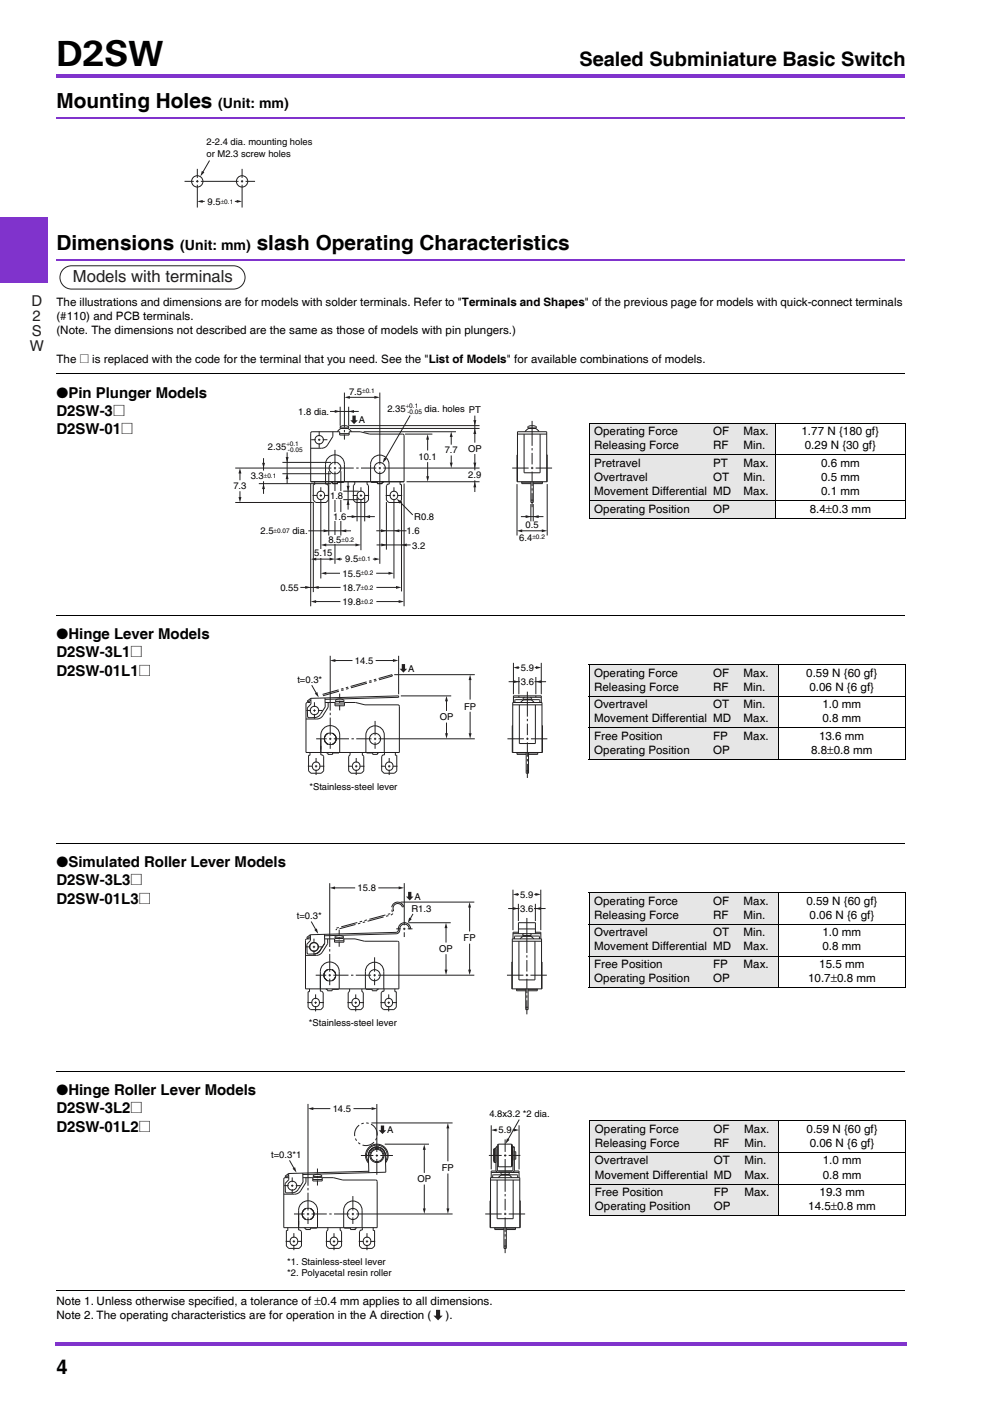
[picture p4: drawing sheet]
<svg xmlns="http://www.w3.org/2000/svg" width="210mm" height="297mm" viewBox="0 0 210 297" stroke-linecap="round" stroke-linejoin="round" font-family="sans-serif">
<g fill="#8033cc">
<path d="M11.6 284.7h.4v.7h-.4z"/>
<path d="M12 284.7h180.3v.7h-180.3z"/>
<path d="M12 15.7h180v.7h-180z"/>
<path d="M0 46h10v14h-10z"/>
</g>
<g fill="#fff">
<path d="M6 61h4v40h-4z"/>
<path d="M12 24.4h180v2h-180z"/>
</g>
<path d="M12 24.9h180" fill="none" stroke="#8033cc" stroke-width=".42"/>
<path d="M12 54.6h180v2h-180z" fill="#fff"/>
<path d="M12 55.1h180" fill="none" stroke="#8033cc" stroke-width=".42"/>
<path d="M12 78.3h180v2h-180z" fill="#fff"/>
<path d="M12 79.3h180" fill="none" stroke="#000" stroke-width=".21"/>
<path d="M12 129.5h180v1.9h-180z" fill="#fff"/>
<path d="M12 130.5h180" fill="none" stroke="#000" stroke-width=".21"/>
<path d="M12 177.8h180v2h-180z" fill="#fff"/>
<path d="M12 178.8h180" fill="none" stroke="#000" stroke-width=".21"/>
<path d="M12 226.2h180v2h-180z" fill="#fff"/>
<path d="M12 227.2h180" fill="none" stroke="#000" stroke-width=".21"/>
<path d="M12 272.6h180v2h-180z" fill="#fff"/>
<path d="M12 273.6h180" fill="none" stroke="#000" stroke-width=".21"/>
<g fill="none" stroke="#231f20" stroke-width=".21">
<path d="M39.1 38.4h2M41.5 38.4h.6M41.8 35.8v1.9M41.8 38.2v.5M41.8 39.2v4.8M42.6 38.4h8M51.1 38.4h.5M51.3 35.8v1.9M51.3 38.2v.5M51.3 39.2v4.8M52.1 38.4h2M42.8 42.7h.6"/>
<path d="M49.8 42.7h.6"/>
<circle cx="41.8" cy="38.5" r="1.2"/>
<circle cx="51.3" cy="38.5" r="1.2"/>
</g>
<g fill="#231f20">
<path d="M41.8 42.7l1.2-.3v.6z"/>
<path d="M50.2 42.4l1.1 .3-1.1 .3z"/>
</g>
<path d="M44.4 34l-1.4 2.6" fill="none" stroke="#231f20" stroke-width=".21"/>
<path d="M42.8 36.2l.5 .4-.8 .8z" fill="#231f20"/>
<path d="M13.6 56.9l1-.5h.6h34.3a2.47 2.47 0 0 1 2.5 2.4 2.47 2.47 0 0 1-2.5 2.5h-34.3a2.47 2.47 0 0 1-2.3-1.7 2.47 2.47 0 0 1 .7-2.7z" fill="none" stroke="#231f20" stroke-width=".21"/>
<path d="M14.5 95.9h24.1v20.9h-24.1z" fill="#fff"/>
<g fill="none" stroke="#231f20" stroke-width=".21">
<path d="M59.9 98h10.3M65.9 91.7l.3-.2h5.8v.7h2v-.7h2.4l2 .5 7.1 .1 .2 .2v9.8h-19.8zM70.6 91.5v1l-1.2 1.8a1.5 1.5 0 0 1-1.2 .7h-2.3M71.5 91.5l.7-.6 1.7-.1 .6 .7M72 91.9h2M72.1 90.7h1.8M72.2 90.8l-.1-.2a1.36 1.36 0 0 1 1.8 0l-.1 .2M74 90.2h27.7M74.2 90.8h27.5M77.1 91.5h19.6M85.9 92h5.8M109.7 96.4l-.1 5.7h6.4l-.1-5.7"/>
<path d="M109.7 92h6.2M111.1 92v8.2h3.4v-8.2M111.3 91.5l.7-.6 1.7-.1 .6 .7M111.9 90.7v-.1a1.36 1.36 0 0 1 1.8 0v.1M111.9 90.7l.1 .1M111.9 90.7h1.8M113.7 90.7l-.1 .1M49.9 106.5h16.4M54.9 102.5h15.4M59.9 100.4h10.3M66.7 102.1v.6h-.3v3.3l.5 .5h2.2l.5-.5v-3.1M70.2 102.1l.3 .1"/>
<path d="M72.9 102.1l-1.4 .1v.3h-1v-.3M73 102.1v-3.7a2 2 0 0 0-2-2 2 2 0 0 0-2 2v4.2h.3l.3 .3M75.2 102.1v.5l-.3 .3v3.1l.5 .5h2.2l.5-.5v-3.1l-.3-.3v-.5M78.6 102.1v-3.7a1.95 1.95 0 0 1 1.9-1.9 1.95 1.95 0 0 1 2 1.9v3.7M81.3 102.1l-.3 .1v.3h-1v-.3l-1.3-.1M82.5 102.1v.5h-.3l-.3 .3v3.1l.5 .5h2.2l.5-.5v-3.3h-.3v-.6M85.7 102.5v26M86.2 102.1h15.5M109.6 102.6v10.9M109.7 102.1v-10.6h6.2v10.6M110.5 112.5h4.6M110.6 102.1v.4h2"/>
<path d="M110.6 102.2h2M112.6 106.9v3.6M112.6 102.1v4.4h.5v-4.4M112.6 106h.5M113.1 106.9v3.6M113.1 102.2h1.9M115 102.1v.4h-1.9M116 102.6v10.9"/>
<circle cx="67.7" cy="93.2" r=".9"/>
<circle cx="71" cy="99.2" r="1.25"/>
<circle cx="80.5" cy="99.2" r="1.18"/>
<circle cx="68" cy="105.1" r=".86"/>
<circle cx="76.5" cy="105.1" r=".86"/>
<circle cx="83.5" cy="105.1" r=".86"/>
</g>
<g fill="#231f20">
<path d="M114.9 112.2l1.1 .3-1.1 .3z"/>
<path d="M109.6 112.5l1.1-.3v.7z"/>
</g>
<g fill="none" stroke="#231f20" stroke-width=".21">
<path d="M49.9 99.2h20.4M66 93.2h.9M67.4 93.2h.5M67.7 91.5v1M67.7 93v.5M67.7 94v1M68.4 93.2h1M70.8 99.2h.5M71 95.4v3.1M71 99v.5M71 100v19.5M71.8 99.2h3.2"/>
<path d="M73 83.2v7.4M73 91.2v.5M73 92.1v1.1M75.5 99.2h.5M76.5 99.2h3.3M80.3 99.2h.5M80.5 83.2v15.3M80.5 99v.5M80.5 100v19.5M81.3 99.2h20.4M108.6 99.2h3.5M112.6 99.2h.5"/>
<path d="M113.6 99.2h3.5M50.9 100.2v1.6M50.9 104.2v1.4M65.9 102.5v26M66.3 105h1M67.8 105h.5M68 103.3v1M68 104.8v.5M68 105.8v16.8M68.8 105h1M74.8 105h1M76.3 105h.5"/>
<path d="M76.5 103.3v1M76.5 104.8v.5M76.5 105.8v10.9M77.3 105h1M81.8 105h1M83.3 105h.5M83.5 103.3v1M83.5 104.8v.5M83.5 105.8v16.9M84.3 105h1"/>
</g>
<g fill="#231f20">
<path d="M50.6 105.4h.6l-.3 1.1z"/>
<path d="M50.9 99.2l.3 1.2h-.6z"/>
</g>
<path d="M69 115.5h6.6" fill="none" stroke="#231f20" stroke-width=".21"/>
<g fill="#231f20">
<path d="M75.4 115.2l1.1 .3-1.1 .3z"/>
<path d="M68 115.5l1.2-.3v.7z"/>
</g>
<path d="M72 118.5h.5M79.1 118.5h.5" fill="none" stroke="#231f20" stroke-width=".21"/>
<g fill="#231f20">
<path d="M79.4 118.2l1.1 .3-1.1 .3z"/>
<path d="M71 118.5l1.2-.3v.7z"/>
</g>
<path d="M69 121.5h3.1M79.8 121.5h2.8" fill="none" stroke="#231f20" stroke-width=".21"/>
<g fill="#231f20">
<path d="M82.4 121.2l1.1 .3-1.1 .3z"/>
<path d="M68 121.5l1.2-.3v.7z"/>
</g>
<path d="M63.7 124.5h8.5M79.8 124.5h4.2" fill="none" stroke="#231f20" stroke-width=".21"/>
<g fill="#231f20">
<path d="M84 124.2l1.1 .3-1.1 .3z"/>
<path d="M64.7 124.2l1.2 .3-1.2 .3z"/>
<path d="M66.4 124.5l1.2-.3v.7z"/>
</g>
<path d="M66.8 127.5h5.4M79.8 127.5h4.9" fill="none" stroke="#231f20" stroke-width=".21"/>
<g fill="#231f20">
<path d="M84.5 127.2l1.2 .3-1.2 .3z"/>
<path d="M65.9 127.5l1.1-.3v.7z"/>
</g>
<path d="M66.8 118.5h3.3" fill="none" stroke="#231f20" stroke-width=".21"/>
<g fill="#231f20">
<path d="M69.9 118.2l1.1 .3-1.1 .3z"/>
<path d="M65.9 118.5l1.2-.3v.7z"/>
</g>
<path d="M90.7 93v2.5M90.7 98v3.2" fill="none" stroke="#231f20" stroke-width=".21"/>
<g fill="#231f20">
<path d="M90.4 101h.6l-.3 1.1z"/>
<path d="M90.7 92.1l.3 1.1h-.6z"/>
</g>
<path d="M95.7 92.4v1.9M95.7 96.6v1.7" fill="none" stroke="#231f20" stroke-width=".21"/>
<g fill="#231f20">
<path d="M95.4 98.1h.6l-.3 1.1z"/>
<path d="M95.7 91.5l.3 1.1h-.6z"/>
</g>
<path d="M100.7 88.1v5.8M100.7 96.3v3.4M100.7 101.8v2.5" fill="none" stroke="#231f20" stroke-width=".21"/>
<g fill="#231f20">
<path d="M100.4 98.1h.6l-.3 1.1z"/>
<path d="M100.4 89.1h.6l-.3 1.1z"/>
<path d="M100.7 90.9l.3 1.1h-.6z"/>
<path d="M100.7 102.2l.3 1.1h-.6z"/>
</g>
<path d="M55.9 97.1v2.7M55.9 102v2.7" fill="none" stroke="#231f20" stroke-width=".21"/>
<g fill="#231f20">
<path d="M55.6 98.1h.6l-.3 1.2z"/>
<path d="M55.9 102.5l.3 1.2h-.6z"/>
</g>
<path d="M60.9 95.9v6.7" fill="none" stroke="#231f20" stroke-width=".21"/>
<g fill="#231f20">
<path d="M60.6 96.9h.6l-.3 1.2z"/>
<path d="M60.9 100.4l.3 1.2h-.6z"/>
</g>
<path d="M73.6 109.5h5.9" fill="none" stroke="#231f20" stroke-width=".21"/>
<g fill="#231f20">
<path d="M74.6 109.2l1.1 .3-1.1 .3z"/>
<path d="M77.3 109.5l1.2-.3v.6z"/>
</g>
<path d="M110.4 109.5h4.8" fill="none" stroke="#231f20" stroke-width=".21"/>
<g fill="#231f20">
<path d="M111.4 109.2l1.2 .3-1.2 .3z"/>
<path d="M113.1 109.5l1.1-.3v.6z"/>
</g>
<path d="M70 87.2h6.1" fill="none" stroke="#231f20" stroke-width=".21"/>
<g fill="#231f20">
<path d="M71 86.9l1.1 .3-1.1 .3z"/>
<path d="M73.9 87.2l1.2-.3v.6z"/>
</g>
<path d="M79.8 112.5h6.4" fill="none" stroke="#231f20" stroke-width=".21"/>
<g fill="#231f20">
<path d="M80.8 112.2l1.1 .3-1.1 .3z"/>
<path d="M83.5 112.5l1.2-.3v.6z"/>
</g>
<path d="M79.8 115.5h7.3" fill="none" stroke="#231f20" stroke-width=".21"/>
<g fill="#231f20">
<path d="M80.8 115.2l1.2 .3-1.2 .3z"/>
<path d="M85.1 115.5l1.1-.3v.6z"/>
</g>
<path d="M65.4 112.5h9" fill="none" stroke="#231f20" stroke-width=".21"/>
<g fill="#231f20">
<path d="M68.6 112.2l1.2 .3-1.2 .3z"/>
<path d="M72.3 112.5l1.1-.3v.7z"/>
</g>
<path d="M73.8 102.2v5.8" fill="none" stroke="#231f20" stroke-width=".21"/>
<g fill="#231f20">
<path d="M73.8 105.9l.3 1.2h-.6z"/>
<path d="M73.5 103h.6l-.3 1.2z"/>
</g>
<path d="M69.7 99.9v13.6M72.1 86.2v4.1M72.3 99.9v13.6M73.9 86.2v4.1M74 84.2h5.6M66.4 106.4v19.1M72.8 105.9h3.2M72.8 104.1h3.2M75.7 105.4v5.1M77.3 105.4v5.1M81.9 106.4v10.1M85.1 106.3v19.1" fill="none" stroke="#231f20" stroke-width=".21"/>
<g fill="#231f20">
<path d="M79.4 83.9l1.1 .3-1.1 .3z"/>
<path d="M73 84.2l1.2-.3v.7z"/>
</g>
<path d="M112.8 89.2v5.3M112.8 95v.5M112.8 96v2.5M112.8 99v.5M112.8 100v3M84.8 106.4l2.7 2.8M112.8 103.5v.5M112.8 104.5v3" fill="none" stroke="#231f20" stroke-width=".21"/>
<path d="M84.1 105.7l1.1 .6-.5 .5z" fill="#231f20"/>
<path d="M87 88.1l-5.4 9.3" fill="none" stroke="#231f20" stroke-width=".21"/>
<path d="M81.4 97l.6 .3-.9 .9z" fill="#231f20"/>
<g fill="#fff">
<path d="M67.6 116.4h1v1.7h-1z"/>
<path d="M70.5 113.5h1v1.8h-1z"/>
<path d="M71.8 108.7h1v1.7h-1z"/>
<path d="M70.6 108.7h1v1.7h-1z"/>
<path d="M71.7 104.2h1v1.8h-1z"/>
<path d="M70.5 104.2h1v1.8h-1z"/>
</g>
<path d="M74.7 88.1h.7v1h.5l-.8 .8-.8-.8h.4z" fill="#231f20"/>
<g fill="#e6e6e6">
<path d="M124.9 89.7h39.5v6.7h-39.5z"/>
<path d="M124.9 96.4h39.5v9.7h-39.5z"/>
<path d="M124.9 106.1h39.5v3.7h-39.5z"/>
</g>
<path d="M124.8 89.7h67.2M124.8 96.4h67.2M124.9 89.8v19.9M164.4 89.6v20.3M191.9 89.8v19.9M124.8 106.1h67.2M124.8 109.8h67.2" fill="none" stroke="#000" stroke-width=".21"/>
<g fill="#e6e6e6">
<path d="M124.9 140.9h40.1v6.7h-40.1z"/>
<path d="M124.9 147.6h40.1v6.7h-40.1z"/>
<path d="M124.9 154.3h40.1v6.7h-40.1z"/>
</g>
<path d="M124.8 140.9h67.3M124.8 147.6h67.3M124.8 154.3h67.3M124.9 141v19.9M165 140.8v20.3M192 141v19.9M124.8 161h67.3" fill="none" stroke="#000" stroke-width=".21"/>
<path d="M14.5 146.8h23.9v21.1h-23.9z" fill="#fff"/>
<g fill="none" stroke="#231f20" stroke-width=".21">
<path d="M70 139v11.7M84.5 139v8.2M65 150.6h.9M65.7 159.5v.6h-.3v3.3l.5 .5h2.2l.5-.5v-3.1l-.3-.3h-.3v-4.2a2 2 0 0 1 2-2 2 2 0 0 1 2 2v3.7M65.8 148.9l-.8 .1-.1 .2v10.3h19.8v-9.8l-.2-.2-7.1-.1-2-.5h-2.4M65.9 148.1l-.8 .5 .2 .3 .6-.5M65.9 148.1v1.2l-.7 .8v1.9M66.4 150.6h.5M66.7 148.9v1M66.7 150.4v.5M66.7 151.4v1M67 156.6h2.3"/>
<path d="M67.4 150.6h1M68.9 148l.1 1.9-1.1 1.6a2.12 2.12 0 0 1-2.4 .7l-.3-.3M68.9 148.9h2.1M69.2 159.5l.3 .1v.3h1M69.6 148.9v1l-1.2 1.8a1.5 1.5 0 0 1-1.2 .7h-2.3M69.6 155.5a1.25 1.25 0 0 0-.8 1.1 1.25 1.25 0 0 0 .8 1.2M69.8 156.6h.5M70 151.1v.5M70 152.1v3.8M70 156.4v.5M70 157.4v1.4M70.5 155.5a1.25 1.25 0 0 1 .8 1.1 1.25 1.25 0 0 1-.8 1.2"/>
<path d="M70.8 156.6h3.2M70.9 140h3.8M71 148.9l.2-.1h1.7l.1 .1M71 148.9v.7h2v-.7M71 149.3h2M71.1 148.7h1.8M71.1 148.7v-.2a1.36 1.36 0 0 1 1.8 0v.2M71.1 148.7l.1 .1M71.9 159.5l-1.4 .1v.3M72 147.1v.9M72 148.6v.5M72 149.5v1.1"/>
<path d="M72.9 148.7l-.1 .1M74.5 156.6h.5M75.5 156.6h3.3M76.8 159.5v.5l.3 .3v3.1l-.5 .5h-2.2l-.5-.5v-3.1l.3-.3v-.5M77.6 159.5v-3.7a1.95 1.95 0 0 1 1.9-1.9 1.95 1.95 0 0 1 2 1.9v3.7M79.3 156.6h.5M79.5 152.8v3.1M79.5 156.4v.5M79.5 157.4v1.4M79.6 140h3.9M80.3 156.6h20.4M80.3 159.5l-.3 .1v.3h-1v-.3l-1.3-.1"/>
<path d="M81.5 159.5v.5h-.3l-.3 .3v3.1l.5 .5h2.2l.5-.5v-3.3h-.3v-.6M84.5 147.5v.3l-15.6 .5M84.5 147.5l-18.6 .6M107.6 156.6h3.5M108.7 149.4h6.2M108.7 159.5v-10.6h6.2v10.6M108.7 153.8l-.1 5.7h6.4l-.1-5.7M108.9 148.9v-1.4h5.9v1.4M108.9 147.8h5.9M109.6 159.5v.4h2M109.6 159.6h2M110 147.5v.3"/>
<path d="M110.1 149.4v8.2h3.4v-8.2M110.8 148.5v-.2h-1.5l-.1 .6M110.9 148.2h1.8M110.9 148.2l.1 .1M111.2 147.8l-.3 .2v.2M111.6 159.5v4.4h.5v-4.4M111.6 156.6h.5M111.8 146.6v5.3M111.8 152.4v.5M111.8 153.4v2.5M111.8 156.4v.5M111.8 157.4v3"/>
<path d="M112.1 159.6h1.9M112.4 147.8l.3 .2v.2M112.6 156.6h3.5M112.7 148.4l.5 .5M112.7 148.3l-1.7 .1-.6 .5M112.7 148.2l-.1 .1M112.8 148.5v-.2h1.6l.1 .6M113.6 147.5v.3M114 159.5v.4h-1.9M65.3 162.4h1M66.8 162.4h.5M67 160.7v1"/>
<path d="M67 162.2v.5M67 163.2v1.1M67.8 162.4h1M73.8 162.5h1M75.3 162.5h.5M75.5 160.7v1M75.5 162.2v.5M75.5 163.2v1.1M76.3 162.5h1M80.8 162.5h1M82.3 162.5h.5M82.5 160.7v1"/>
<path d="M82.5 162.2v.5M82.5 163.2v1.1M83.3 162.5h1M111.6 163.4h.5M111.8 160.9v.5M111.8 162v2.9"/>
<circle cx="66.7" cy="150.6" r=".9"/>
<circle cx="70" cy="156.6" r="1.25"/>
<circle cx="79.5" cy="156.6" r="1.18"/>
<circle cx="67" cy="162.5" r=".86"/>
<circle cx="75.5" cy="162.5" r=".86"/>
<circle cx="82.5" cy="162.5" r=".86"/>
</g>
<path d="M68.4 147.2l14.7-4.2M68.5 147.5l14.7-4.2" fill="none" stroke="#231f20" stroke-width=".21" stroke-dasharray="3.5 .5 .5 .5 .5 .5" stroke-linecap="butt"/>
<path d="M83.2 143.3l-.1-.3" fill="none" stroke="#231f20" stroke-width=".21" stroke-dasharray="5.5 1 1 1 1 1" stroke-linecap="butt"/>
<g fill="#231f20">
<path d="M83.3 139.7l1.2 .3-1.2 .3z"/>
<path d="M70 140l1.1-.3v.7z"/>
</g>
<path d="M83.6 143h17.1M85 147.5h10.7M107.8 144.5h2.4M108.9 140.5v6.7M110 143.5v3.7M113.3 144.5h2.5M113.6 143.5v3.7M114.8 140.5v6.7" fill="none" stroke="#231f20" stroke-width=".21"/>
<g fill="#231f20">
<path d="M108.8 144.2l1.2 .3-1.2 .3z"/>
<path d="M113.6 144.5l1.2-.3v.6z"/>
</g>
<path d="M109.8 141.5h.3M113.4 141.5h.4" fill="none" stroke="#231f20" stroke-width=".21"/>
<g fill="#231f20">
<path d="M113.6 141.2l1.2 .3-1.2 .3z"/>
<path d="M108.8 141.5l1.2-.3v.7z"/>
</g>
<path d="M94.7 148.5v2.2M94.7 153.2v2.5" fill="none" stroke="#231f20" stroke-width=".21"/>
<g fill="#231f20">
<path d="M94.4 155.5h.6l-.3 1.1z"/>
<path d="M94.7 147.5l.3 1.2h-.6z"/>
</g>
<path d="M99.7 144v4.3M99.7 150.9v4.8" fill="none" stroke="#231f20" stroke-width=".21"/>
<g fill="#231f20">
<path d="M99.4 155.5h.6l-.3 1.1z"/>
<path d="M99.7 143l.3 1.2h-.6z"/>
</g>
<path d="M66.1 145.3l1 1.8" fill="none" stroke="#231f20" stroke-width=".21"/>
<g fill="#231f20">
<path d="M66.7 147l.6-.3 .3 1.2z"/>
<path d="M85.2 140.8h.7v1h.4l-.8 .8-.8-.8h.5z"/>
</g>
<g fill="#e6e6e6">
<path d="M124.9 189.3h40.1v6.7h-40.1z"/>
<path d="M124.9 196h40.1v6.7h-40.1z"/>
<path d="M124.9 202.7h40.1v6.7h-40.1z"/>
</g>
<path d="M124.8 189.3h67.3M124.8 196h67.3M124.9 189.4v19.9M165 189.2v20.3M192 189.4v19.9M124.8 202.7h67.3M124.8 209.4h67.3" fill="none" stroke="#000" stroke-width=".21"/>
<path d="M14.5 195.6h24.6v23.3h-24.6z" fill="#fff"/>
<g fill="none" stroke="#231f20" stroke-width=".21">
<path d="M65.8 198.2l-.8 .6 .2 .2 .6-.4M65.8 198.2v1.2l-.7 .8v1.9M65.8 199.1h-.9l-.1 .3v10.3h19.8v-9.8l-.2-.3h-7.1l-2-.5h-2.4v.7h-2v-.7h-2.1M66.6 199v1M68.8 198.1l.1 1.9-1.1 1.6a2.12 2.12 0 0 1-2.4 .7l-.3-.3M69.5 199.1v1l-1.2 1.8a1.5 1.5 0 0 1-1.2 .7h-2.3M70.8 188.2h4.5M70.9 199.5h2M70.9 199.1l.2-.1h1.7l.1 .1M71 198.9h1.8M71 198.9l.1 .1M71 198.9v-.2a1.36 1.36 0 0 1 1.8 0v.2"/>
<path d="M71.9 197.1v1.1M71.9 198.7v.5M71.9 199.6v1.1M72.8 198.9l-.1 .1M80.2 188.2h4.5M84 196.9h1M84.5 197.2a1.31 1.31 0 0 1 1.1-1.6 1.31 1.31 0 0 1 1.5 1.3h-.3a1.01 1.01 0 0 0-1.2-1 1.01 1.01 0 0 0-.8 1.3 .8 .8 0 0 1-.8 .8l-15.2 .4M84.5 197.2l-.3 .4-.2 .1-18.2 .5M85.5 196.9h.5M85.6 192.2l-.3 .1M85.7 187.2v9M85.7 196.7v.5"/>
<path d="M85.7 197.7v1M85.7 195.6h.2M86.5 196.9h1M108.6 199.6h6.2M108.8 198h5.9M109.9 197h3.6M109.9 197.7h-1.1v1.4M109.9 198v-2.4h3.6v2.4M110 199.6v8.2h3.4v-8.2M110.7 198.6v-.1h-1.5l-.1 .6M110.8 198.4h1.8M110.8 198.4l.1 .1"/>
<path d="M110.9 198.5l-.6 .6M111.1 198l-.2 .1-.1 .3M111.7 194.6v7.5M112.3 198l.3 .1v.3M112.6 198.5h-1.7M112.6 198.5l.6 .6M112.6 198.4l-.1 .1M112.7 198.6v-.1h1.6l.1 .6M113.5 197.7h1.2v1.4M64.9 200.8h.9M65.2 212.6h1M66.3 200.8h.5"/>
<path d="M66.6 200.5v.5M66.6 201.5v1M66.7 212.6h.5M66.9 210.8v1M66.9 212.3v.5M66.9 213.3v1.1M66.9 206.8h2.3M67.3 200.8h1M67.7 212.6h1M67.9 201.5a1.5 1.5 0 0 1-1.2 .8M69.5 205.6a1.25 1.25 0 0 0-.8 1.2 1.25 1.25 0 0 0 .8 1.1M69.7 206.8h.5"/>
<path d="M70.3 205.6a1.25 1.25 0 0 1 .9 1.2 1.25 1.25 0 0 1-.9 1.1M70.7 206.8h3.2M71.8 209.7l-1.4 .1v.3h-1v-.3l-.3-.1M71.9 209.7v-3.7a2 2 0 0 0-2-2 2 2 0 0 0-2 2v4.2h.3l.3 .3v3.1l-.5 .5h-2.2l-.5-.5v-3.3h.3v-.6M73.7 212.6h1M74.4 206.8h.5M75.2 212.6h.5M75.4 210.8v1M75.4 212.3v.5M75.4 213.3v1.1M75.4 206.8h3.3M76.2 212.6h1"/>
<path d="M76.7 209.7v.5l.3 .3v3.1l-.5 .5h-2.2l-.5-.5v-3.1l.3-.3v-.5M77.5 209.7v-3.7a1.95 1.95 0 0 1 1.9-2 1.95 1.95 0 0 1 2 2v3.7M77.6 209.7l1.3 .1v.3h1v-.3l.3-.1M79.2 206.8h.5M79.4 203v3M79.4 206.5v.5M79.4 207.5v1.4M80.2 206.8h20.4M80.7 212.6h1M81.4 209.7v.5h-.3l-.3 .3v3.1l.5 .5h2.2l.5-.5v-3.3h-.3v-.6M82.2 212.6h.5M82.4 210.8v1"/>
<path d="M82.4 212.3v.5M82.4 213.3v1.1M83.2 212.6h1M107.5 206.8h3.5M108.6 209.7v-10.6h6.2v10.6M108.6 204l-.1 5.7h6.4l-.1-5.7M109.5 209.7v.4h2M109.5 209.8h2M111.5 209.7v4.4h.5v-4.4M111.5 213.6h.5M111.5 206.8h.5M111.7 202.5v.5"/>
<path d="M111.7 203.6v2.4M111.7 206.5v.5M111.7 207.5v3.1M111.7 211v.5M111.7 212.1v3M112 209.8h1.9M112.5 206.8h3.4M113.9 209.7v.4h-1.9"/>
<circle cx="66.6" cy="200.8" r=".92"/>
<circle cx="66.9" cy="212.6" r=".86"/>
<circle cx="69.9" cy="206.8" r="1.25"/>
<circle cx="75.4" cy="212.6" r=".86"/>
<circle cx="79.4" cy="206.8" r="1.18"/>
<circle cx="82.4" cy="212.6" r=".86"/>
</g>
<path d="M85.3 192.3a1.01 1.01 0 0 0-1.3-.7 1.01 1.01 0 0 0-.6 1.4 .8 .8 0 0 1-.5 1l-11.7 3.1M85.6 192.2a1.31 1.31 0 0 0-1.7-.9 1.31 1.31 0 0 0-.8 1.8v.3l-.3 .3-11.7 3.1" fill="none" stroke="#231f20" stroke-width=".21" stroke-dasharray="3.5 .5 .5 .5 .5 .5" stroke-linecap="butt"/>
<g fill="#231f20">
<path d="M84.5 187.9l1.2 .3-1.2 .4z"/>
<path d="M69.9 188.3l1.1-.4v.7z"/>
</g>
<path d="M86.6 195.6h9M107.7 192.6h2.4M108.8 188.6v8.6M109.9 191.6v3.7M113.2 192.6h2.5M113.5 191.6v3.7M114.7 188.6v8.6" fill="none" stroke="#231f20" stroke-width=".21"/>
<g fill="#231f20">
<path d="M108.7 192.3l1.2 .3-1.2 .3z"/>
<path d="M113.5 192.6l1.2-.3v.6z"/>
</g>
<path d="M109.7 189.6h.3M113.3 189.6h.4" fill="none" stroke="#231f20" stroke-width=".21"/>
<g fill="#231f20">
<path d="M113.5 189.3l1.2 .3-1.2 .3z"/>
<path d="M108.7 189.6l1.2-.3v.6z"/>
</g>
<path d="M94.6 196.6v3.2M94.6 202.3v3.5" fill="none" stroke="#231f20" stroke-width=".21"/>
<g fill="#231f20">
<path d="M94.3 205.6h.6l-.3 1.1z"/>
<path d="M94.6 195.6l.3 1.2h-.6z"/>
</g>
<path d="M99.6 192.2v5.3M99.6 200.1v5.7" fill="none" stroke="#231f20" stroke-width=".21"/>
<g fill="#231f20">
<path d="M99.3 205.6h.6l-.3 1.1z"/>
<path d="M99.6 191.3l.3 1.1h-.6z"/>
</g>
<path d="M66 195.4l1 1.8" fill="none" stroke="#231f20" stroke-width=".21"/>
<path d="M66.6 197.2l.6-.3 .3 1.1z" fill="#231f20"/>
<path d="M87.6 193.8l-.7 1.1" fill="none" stroke="#231f20" stroke-width=".21"/>
<path d="M86.8 194.6l.5 .3-.8 .8z" fill="#231f20"/>
<path d="M69.9 187.3v13.5M84.9 191.3h15.7M69.9 201.2v.5M69.9 202.3v3.7M69.9 206.5v.5M69.9 207.5v1.4" fill="none" stroke="#231f20" stroke-width=".21"/>
<path d="M86.5 189.1h.7v1h.5l-.8 .8-.8-.8h.4z" fill="#231f20"/>
<g fill="#e6e6e6">
<path d="M125.1 237.6h39.9v6.7h-39.9z"/>
<path d="M125.1 244.3h39.9v6.7h-39.9z"/>
<path d="M125.1 251h39.9v6.7h-39.9z"/>
</g>
<path d="M125 237.6h67.2M125.1 237.7v19.9M165 237.5v20.4M192.1 237.7v19.9M125 244.3h67.2M125 251h67.2M125 257.7h67.2" fill="none" stroke="#000" stroke-width=".21"/>
<path d="M14.5 244.9h24v26.1h-24z" fill="#fff"/>
<g fill="none" stroke="#231f20" stroke-width=".21">
<path d="M66.2 235h3.8M74.9 235h3.9M78.8 238.1h17.2M79.9 234.1v10.1M60.3 251.4h.9M61.2 248.8l-.8 .6 .2 .2 .6-.4M61.2 248.8v1.3l-.7 .8v1.8M61.2 249.7h-.9l-.1 .3v10.3h19.8v-9.8l-.2-.3h-7.1l-2-.5h-2.4v.7h-2v-.7h-2.1M61.7 251.4h.5M62 249.6v1M62 251.2v.5M62 252.1v1"/>
<path d="M62.3 257.4h2.3M62.7 251.4h1M64.2 248.7v1.9l-1 1.6a2.12 2.12 0 0 1-2.4 .7l-.3-.3M64.9 249.7v1l-1.2 1.8a1.5 1.5 0 0 1-1.2 .7h-2.3M64.9 256.2a1.25 1.25 0 0 0-.8 1.2 1.25 1.25 0 0 0 .8 1.2M65.1 257.4h.5M65.7 256.2a1.25 1.25 0 0 1 .9 1.2 1.25 1.25 0 0 1-.9 1.2M66.1 257.4h3.2M66.3 250.1h2M66.3 249.8l.2-.2h1.7l.1 .2M66.4 249.5h1.8M66.4 249.5l.1 .1"/>
<path d="M66.4 249.5v-.2a1.36 1.36 0 0 1 1.8 0v.2M67.3 247.8v1M67.3 249.3v.5M67.3 250.3v1.1M68.2 249.5l-.1 .1M69.8 257.4h.5M70.8 257.4h3.3M74.6 257.4h.5M74.8 253.6v3M74.8 257.2v.5M74.8 258.1v1.4M75.6 257.4h20.4"/>
<path d="M76.5 245h2.7M78.1 245l.1 3.6M78.2 248.3l-17 .5M79.7 245h.5M79.9 244.8v.5M79.9 245.7v3.4M80.6 245h2.7M81.6 242.6h9.4M81.7 244.9l.1 3.6-17.6 .5M81.7 244.9a1.8 1.8 0 0 0-1.8-1.7 1.8 1.8 0 0 0-1.8 1.8M81.7 246.2a2.2 2.2 0 0 0-1.9-3.4 2.2 2.2 0 0 0-1.7 3.5M81.7 246.5a2.4 2.4 0 0 0-.2-3.3 2.4 2.4 0 0 0-3.3 .1 2.4 2.4 0 0 0-.1 3.3"/>
<path d="M102.9 257.4h3.5M103.7 245h2.7M104 254.6l-.1 5.7h6.4l-.1-5.7M104 250.2h6.2M104.2 248.6h5.9M104.9 246.5h.3M104.9 243.5h.3M104.9 243.5v3M104.9 243.5l-.2 .2v2.6l.2 .2M105.2 248.3h-1v1.4M105.3 248.4v.2M105.4 250.2v8.2h3.4v-8.2"/>
<path d="M105.5 247.2l.2 .2M105.5 243.2h-.3v4.9l.2 .4 .3 .1M105.7 242.6l-.2 .2v5.3l.2 .2 3-.1 .1-5h.3v4.9l-.3 .4-.2 .1M105.7 242.6v4.8M105.7 242.6h2.8M105.7 247.4h2.8M106.1 249.3v-.2h-1.5l-.1 .6M106.2 249h1.8M106.2 249l1.8 .1M106.3 249.1l-.6 .6M106.5 248.6l-.3 .1v.3M106.9 245h.5"/>
<path d="M106.9 257.4h.5M107.1 241.6v2.6M107.1 244.7v.5M107.1 245.7v7M107.1 253.2v.4M107.1 254.2v2.4M107.1 257.1v.5M107.1 258.1v3.1M107.7 248.6l.3 .1v.3M107.9 245h2.4M107.9 257.4h3.4M108 249.1l.5 .6"/>
<path d="M108 249l-.1 .1M108.1 249.3v-.2h1.6l.1 .6M108.5 242.6v4.8M108.5 242.6l.2 .2v4.4l-.2 .2M108.7 243.9h.1M108.7 246h.1M108.9 248.4v.2M109 248.3h1.1v1.4M109.1 244.2h.3v1.6h-.3M60.6 263.2h1M61 260.3v.6h-.3v3.3l.5 .5h2.2l.5-.5v-3.1l-.3-.3h-.3v-4.2a2 2 0 0 1 2-2 2 2 0 0 1 2 2v3.7M62.1 263.2h.5"/>
<path d="M62.3 261.5v1M62.3 263v.5M62.3 263.9v1.2M63 263.2h1M64.5 260.3l.3 .1v.3h1v-.3l1.4-.1M69.1 263.2h1M70.6 263.2h.5M70.8 261.5v1M70.8 263v.5M70.8 263.9v1.2M71.6 263.2h1M72.1 260.3v.5l.3 .3v3.1l-.5 .5h-2.2l-.5-.5v-3.1l.3-.3v-.5"/>
<path d="M72.9 260.3v-3.7a1.95 1.95 0 0 1 1.9-2 1.95 1.95 0 0 1 2 2v3.7M73 260.3l1.3 .1v.3h1v-.3l.3-.1M76.1 263.2h1M77.6 263.2h.5M77.8 261.5v1M77.8 263v.5M77.8 263.9v1.2M78.6 263.2h.9M79.1 260.3v.6h.3v3.3l-.5 .5h-2.2l-.5-.5v-3.1l.3-.3h.3v-.5M104 260.3v-10.6h6.2v10.6M104.9 260.3v.4h2M104.9 260.4h2"/>
<path d="M106.9 260.3v4.4h.5v-4.4M106.9 264.2h.5M107.1 261.7v.5M107.1 262.7v3M107.4 260.4h1.9M109.3 260.3v.4h-1.9"/>
<circle cx="62" cy="251.4" r=".95"/>
<circle cx="65.3" cy="257.4" r="1.25"/>
<circle cx="74.8" cy="257.4" r="1.18"/>
<circle cx="79.9" cy="245" r="1.5"/>
<circle cx="79.9" cy="245" r="1.3"/>
<circle cx="62.3" cy="263.2" r=".86"/>
<circle cx="70.8" cy="263.2" r=".86"/>
<circle cx="77.8" cy="263.2" r=".86"/>
</g>
<circle cx="77.6" cy="240.5" r="2.4" fill="none" stroke="#231f20" stroke-width=".21" stroke-dasharray="2.6 .5 .5 .5 .5 .5" stroke-linecap="butt"/>
<g fill="#231f20">
<path d="M78.8 234.7l1.1 .3-1.1 .4z"/>
<path d="M65.3 235.1l1.1-.4v.7z"/>
</g>
<path d="M104.2 238.6v9.3M105.1 239.6h.3M108.7 239.6h.4M110.1 238.6v9.3" fill="none" stroke="#231f20" stroke-width=".21"/>
<g fill="#231f20">
<path d="M108.9 239.3l1.2 .3-1.2 .3z"/>
<path d="M104.1 239.6l1.2-.3v.6z"/>
</g>
<path d="M90 243.6v5.1M90 251.1v5.3" fill="none" stroke="#231f20" stroke-width=".21"/>
<g fill="#231f20">
<path d="M89.7 256.2h.6l-.3 1.2z"/>
<path d="M90 242.6l.3 1.2h-.7z"/>
</g>
<path d="M95 239v7.2M95 248.8v7.6" fill="none" stroke="#231f20" stroke-width=".21"/>
<g fill="#231f20">
<path d="M94.7 256.2h.6l-.3 1.2z"/>
<path d="M95 238.1l.3 1.1h-.6z"/>
</g>
<path d="M61.4 246l1 1.8" fill="none" stroke="#231f20" stroke-width=".21"/>
<path d="M62 247.8l.6-.3 .3 1.1z" fill="#231f20"/>
<path d="M110.1 237.4l-2.4 4.3" fill="none" stroke="#231f20" stroke-width=".21"/>
<path d="M107.5 241.4l.5 .3-.8 .8z" fill="#231f20"/>
<path d="M65.3 234.1v17.3M65.3 251.9v.5M65.3 252.9v3.7M65.3 257.2v.5M65.3 258.1v1.4" fill="none" stroke="#231f20" stroke-width=".21"/>
<g fill="#231f20">
<path d="M80.7 238.6h.7v1h.5l-.8 .8-.8-.8h.4z"/>
<path d="M92.5 277.7h.8v1.2h.6l-1 1-1-1h.6z"/>
</g>
<text font-size="7.4" x="12" y="13.9">D2SW</text>
<g font-size="4.4">
<text x="12" y="22.9">Mounting Holes</text>
<text x="12" y="53.1">Dimensions</text>
<text x="54.4" y="53.1">slash Operating Characteristics</text>
</g>
<g font-size="4.2">
<text x="122.9" y="13.9">Sealed Subminiature Basic Switch</text>
<text x="12" y="291.3">4</text>
</g>
<text font-size="3.5" fill="#231f20" x="15.5" y="59.9">Models with terminals</text>
<g font-size="3.2" fill="#231f20">
<text x="6.7" y="64.8">D</text>
<text x="6.7" y="71.1">S</text>
<text x="6.9" y="68">2</text>
<text x="6.3" y="74.3">W</text>
</g>
<g font-size="3.2">
<text x="12" y="84.3">●Pin Plunger Models</text>
<text x="12" y="88.2">D2SW-3@</text>
<text x="12" y="92.1">D2SW-01@</text>
<text x="12" y="135.5">●Hinge Lever Models</text>
<text x="12" y="139.4">D2SW-3L1@</text>
<text x="12" y="143.2">D2SW-01L1@</text>
<text x="12" y="183.8">●Simulated Roller Lever Models</text>
<text x="12" y="187.7">D2SW-3L3@</text>
<text x="12" y="191.6">D2SW-01L3@</text>
<text x="12" y="232.2">●Hinge Roller Lever Models</text>
<text x="12" y="236.1">D2SW-3L2@</text>
<text x="12" y="239.9">D2SW-01L2@</text>
</g>
<g font-size="3">
<text x="46.3" y="22.9">(Unit: mm)</text>
<text x="38.2" y="53.1">(Unit: mm)</text>
</g>
<g font-size="2.5">
<text x="12" y="64.9">The illustrations and dimensions are for models with solder terminals. Refer to &quot;Terminals and Shapes&quot; of the previous page for models with quick-connect terminals</text>
<text x="12" y="67.9">(#110) and PCB terminals.</text>
<text x="12" y="70.9">(Note. The dimensions not described are the same as those of models with pin plungers.)</text>
<text x="12" y="76.9">The @ is replaced with the code for the terminal that you need. See the &quot;List of Models&quot; for available combinations of models.</text>
<text x="126" y="92.3">Operating Force</text>
<text x="126" y="95.3">Releasing Force</text>
<text x="151.2" y="92.3">OF</text>
<text x="151.2" y="95.3">RF</text>
<text x="157.7" y="92.3">Max.</text>
<text x="157.7" y="95.3">Min.</text>
<text x="169.9" y="92.3">1.77 N {180 gf}</text>
<text x="170.6" y="95.3">0.29 N {30 gf}</text>
<text x="126" y="99">Pretravel</text>
<text x="126" y="102">Overtravel</text>
<text x="151.2" y="99">PT</text>
<text x="151.2" y="102">OT</text>
<text x="157.7" y="102">Min.</text>
<text x="157.7" y="99">Max.</text>
<text x="174.1" y="99">0.6 mm</text>
<text x="174.1" y="102">0.5 mm</text>
<text x="126" y="105">Movement Differential MD</text>
<text x="157.7" y="105">Max.</text>
<text x="174.1" y="105">0.1 mm</text>
<text x="126" y="108.7">Operating Position</text>
<text x="151.2" y="108.7">OP</text>
<text x="171.7" y="108.7">8.4±0.3 mm</text>
<text x="126" y="143.4">Operating Force</text>
<text x="151.2" y="143.4">OF</text>
<text x="157.7" y="143.4">Max.</text>
<text x="170.9" y="143.4">0.59 N {60 gf}</text>
<text x="126" y="146.5">Releasing Force</text>
<text x="151.2" y="146.5">RF</text>
<text x="157.7" y="146.5">Min.</text>
<text x="171.6" y="146.5">0.06 N {6 gf}</text>
<text x="126" y="150.2">Overtravel</text>
<text x="126" y="153.2">Movement Differential MD</text>
<text x="151.2" y="150.2">OT</text>
<text x="157.7" y="153.2">Max.</text>
<text x="157.7" y="150.2">Min.</text>
<text x="174.4" y="150.2">1.0 mm</text>
<text x="174.4" y="153.2">0.8 mm</text>
<text x="126" y="156.9">Free Position</text>
<text x="126" y="159.9">Operating Position</text>
<text x="151.2" y="156.9">FP</text>
<text x="151.2" y="159.9">OP</text>
<text x="157.7" y="156.9">Max.</text>
<text x="172" y="159.9">8.8±0.8 mm</text>
<text x="173.7" y="156.9">13.6 mm</text>
<text x="126" y="191.8">Operating Force</text>
<text x="151.2" y="191.8">OF</text>
<text x="157.7" y="191.8">Max.</text>
<text x="171" y="191.8">0.59 N {60 gf}</text>
<text x="126" y="194.8">Releasing Force</text>
<text x="151.2" y="194.8">RF</text>
<text x="157.7" y="194.8">Min.</text>
<text x="171.7" y="194.8">0.06 N {6 gf}</text>
<text x="126" y="198.5">Overtravel</text>
<text x="126" y="201.5">Movement Differential MD</text>
<text x="151.2" y="198.5">OT</text>
<text x="157.7" y="201.5">Max.</text>
<text x="157.7" y="198.5">Min.</text>
<text x="174.4" y="198.5">1.0 mm</text>
<text x="174.4" y="201.5">0.8 mm</text>
<text x="126" y="205.2">Free Position</text>
<text x="126" y="208.2">Operating Position</text>
<text x="151.2" y="205.2">FP</text>
<text x="151.2" y="208.2">OP</text>
<text x="157.7" y="205.2">Max.</text>
<text x="171.3" y="208.2">10.7±0.8 mm</text>
<text x="173.7" y="205.2">15.5 mm</text>
<text x="126.1" y="240.2">Operating Force</text>
<text x="126.1" y="243.2">Releasing Force</text>
<text x="151.3" y="240.2">OF</text>
<text x="151.3" y="243.2">RF</text>
<text x="157.8" y="240.2">Max.</text>
<text x="157.8" y="243.2">Min.</text>
<text x="171" y="240.2">0.59 N {60 gf}</text>
<text x="171.7" y="243.2">0.06 N {6 gf}</text>
<text x="126.1" y="246.9">Overtravel</text>
<text x="126.1" y="249.9">Movement Differential MD</text>
<text x="151.3" y="246.9">OT</text>
<text x="157.8" y="249.9">Max.</text>
<text x="157.8" y="246.9">Min.</text>
<text x="174.4" y="246.9">1.0 mm</text>
<text x="174.4" y="249.9">0.8 mm</text>
<text x="126.1" y="253.6">Free Position</text>
<text x="126.1" y="256.6">Operating Position</text>
<text x="151.3" y="253.6">FP</text>
<text x="151.3" y="256.6">OP</text>
<text x="157.8" y="253.6">Max.</text>
<text x="171.4" y="256.6">14.5±0.8 mm</text>
<text x="173.8" y="253.6">19.3 mm</text>
<text x="12" y="279.6">Note 2. The operating characteristics are for operation in the A direction (</text>
<text x="12" y="276.6">Note 1. Unless otherwise specified, a tolerance of ±0.4 mm applies to all dimensions.</text>
<text x="94.5" y="279.6">).</text>
</g>
<g font-size="2">
<text x="43.8" y="30.8">2-2.4 dia. mounting holes</text>
<text x="43.8" y="33.3">or M2.3 screw holes</text>
<text x="44" y="43.5">9.5</text>
<text x="74" y="83.7">7.5</text>
<text x="63.3" y="87.9">1.8 dia.</text>
<text x="76.1" y="89.8">A</text>
<text x="82.1" y="87.3">2.35</text>
<text x="90" y="87.3">dia. holes PT</text>
<text x="56.8" y="95.3">2.35</text>
<text x="99.2" y="95.8">OP</text>
<text x="53.2" y="101.6">3.3</text>
<text x="88.7" y="97.5">10.1</text>
<text x="94.3" y="96">7.7</text>
<text x="99.3" y="101.4">2.9</text>
<text x="49.5" y="103.6">7.3</text>
<text x="70" y="105.8">1.8</text>
<text x="55.2" y="113.3">2.5</text>
<text x="62" y="113.3">dia.</text>
<text x="70.7" y="110.3">1.6</text>
<text x="86.2" y="113.2">1.6</text>
<text x="87.8" y="110.2">R0.8</text>
<text x="111.4" y="112">0.5</text>
<text x="66.6" y="118">5.15</text>
<text x="69.6" y="115.1">8.5</text>
<text x="73.2" y="119.3">9.5</text>
<text x="87.4" y="116.3">3.2</text>
<text x="110.1" y="114.6">6.4</text>
<text x="59.4" y="125.3">0.55</text>
<text x="72.6" y="122.3">15.5</text>
<text x="72.6" y="125.3">18.7</text>
<text x="72.6" y="128.3">19.8</text>
<text x="75.2" y="140.8">14.5</text>
<text x="86.5" y="142.4">A</text>
<text x="110.4" y="142.2">5.9</text>
<text x="63" y="144.8">t=0.3*</text>
<text x="110.4" y="145.2">3.6</text>
<text x="93.2" y="152.7">OP</text>
<text x="98.4" y="150.4">FP</text>
<text x="65.6" y="167.5">*Stainless-steel lever</text>
<text x="75.8" y="189">15.8</text>
<text x="87.9" y="190.7">A</text>
<text x="110.3" y="190.3">5.9</text>
<text x="62.9" y="194.9">t=0.3*</text>
<text x="87.2" y="193.4">R1.3</text>
<text x="110.3" y="193.3">3.6</text>
<text x="93.1" y="201.8">OP</text>
<text x="98.3" y="199.6">FP</text>
<text x="65.5" y="217.6">*Stainless-steel lever</text>
<text x="70.5" y="235.8">14.5</text>
<text x="103.8" y="236.9">4.8x3.2 *2 dia.</text>
<text x="57.5" y="245.6">t=0.3*1</text>
<text x="82.1" y="240.3">A</text>
<text x="105.7" y="240.3">5.9</text>
<text x="88.5" y="250.7">OP</text>
<text x="93.7" y="248.3">FP</text>
<text x="60.9" y="268.2">*1. Stainless-steel lever</text>
<text x="60.9" y="270.5">*2. Polyacetal resin roller</text>
</g>
<g font-size="1.4">
<text x="46.8" y="43.2">±0.1</text>
<text x="76.8" y="83.4">±0.1</text>
<text x="86" y="86.6">+0.1</text>
<text x="86.4" y="87.8">-0.05</text>
<text x="60.7" y="94.6">+0.1</text>
<text x="61.1" y="95.8">-0.05</text>
<text x="55.9" y="101.4">±0.1</text>
<text x="58" y="113.1">±0.07</text>
<text x="72.4" y="114.9">±0.2</text>
<text x="76" y="119">±0.1</text>
<text x="112.9" y="114.4">±0.2</text>
<text x="76.5" y="122">±0.2</text>
<text x="76.5" y="125">±0.2</text>
<text x="76.5" y="128">±0.2</text>
</g>
</svg>
